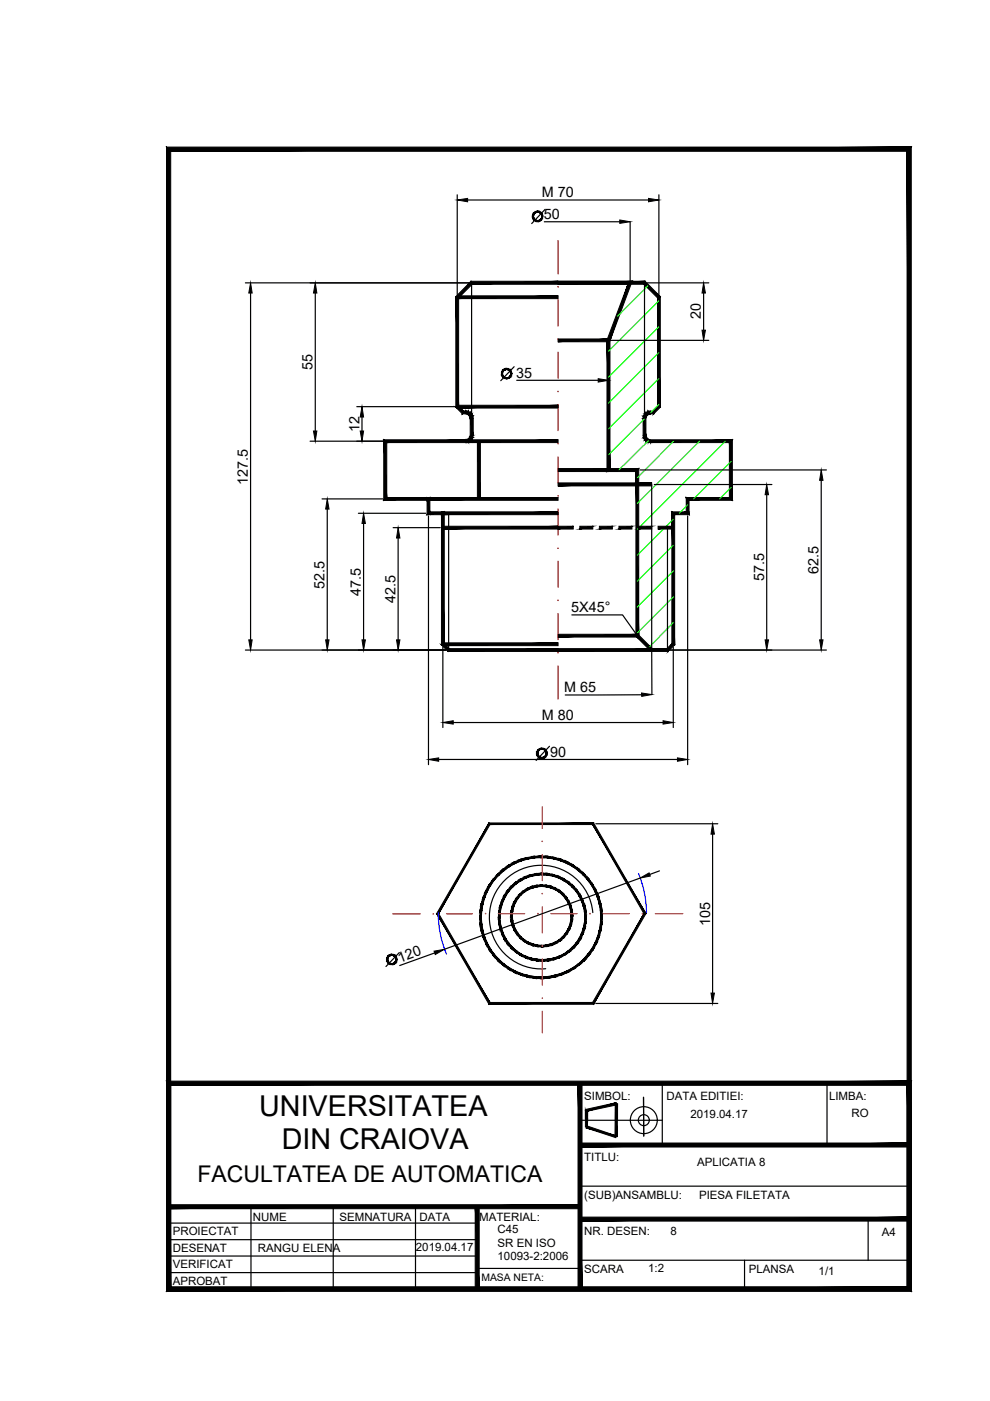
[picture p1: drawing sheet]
<svg xmlns="http://www.w3.org/2000/svg" width="210mm" height="297mm" viewBox="0 0 210 297" stroke-linecap="round" stroke-linejoin="round" font-family="sans-serif">
<!-- layer: 0 -->
<g fill="#000" stroke="#000" stroke-width=".21">
<path d="M96.9 42.4l2.2-.3v.7zM131.4 46.6l2.2 .4-2.2 .4zM137.5 42.1l2.2 .3-2.2 .4zM53.1 60l.4 2.1h-.8zM66.8 60l.4 2.1h-.7zM149.2 60l.4 2.1h-.8zM148.8 70h.8l-.4 2.2zM66.5 91.4h.7l-.4 2.1zM76.4 91.4h.7l-.3 2.1zM76.8 86.2l.3 2.2h-.7zM126.8 80.3l2.2 .3-2.2 .4zM69.4 105.8l.4 2.1h-.8z"/>
<path d="M77.1 108.8l.4 2.2h-.7zM84.4 111.9l.4 2.2h-.7zM162.6 102.7l.3 2.2h-.7zM174.1 99.6l.4 2.2h-.7zM52.7 135.7h.8l-.4 2.1zM69 135.7h.8l-.4 2.1zM76.8 135.7h.7l-.4 2.1zM84.1 135.7h.7l-.4 2.1zM162.2 135.7h.7l-.3 2.1zM173.8 135.7h.7l-.4 2.1zM93.9 153.2l2.2-.4v.7zM136 146.9l2.2 .4-2.1 .3z"/>
<path d="M140.6 152.8l2.1 .4-2.1 .3zM90.8 161l2.2-.3v.7zM143.6 160.7l2.2 .3-2.2 .4zM151.1 174.7l.4 2.2h-.8zM135.7 186.2l1.9-1.1 .3 .6zM92 201.7l2.2-.4-1.9 1.1zM150.7 210.6h.8l-.4 2.2z"/>
<path d="M115.1 45.9l-.1 .4-.2-.1zM114.9 45.9l-.1 .3 .3-.3zM115 45.5l.1 .4h-.2zM114.8 45.5l.1 .4 .1-.4zM114.8 45.1l.2 .4h-.2zM114.6 45.2l.2 .3v-.4zM114.4 44.9l.4 .2-.2 .1zM114.4 44.9l-.1 .2 .3 .1zM114 44.8l.4 .1-.1 .2zM114 44.8v.2l.3 .1zM113.6 44.9l.4-.1v.2zM113.6 44.9l.1 .2 .3-.1zM113.2 45.1l.4-.2 .1 .2zM113.2 45.1l.2 .1 .3-.1zM113.2 45.1l.2 .1-.4 .3zM113 45.5h.2l.2-.3zM113 45.5h.2l-.3 .4zM113.2 45.5l-.3 .4h.2zM112.9 45.9h.2l-.1 .4zM113.1 45.9l-.1 .4 .2-.1zM113 46.3l.2-.1v.4zM113.2 46.2v.4l.2-.1zM113.2 46.6l.2-.1 .2 .4zM113.4 46.5l.2 .4 .1-.2zM113.7 46.7l.3 .3-.4-.1zM113.7 46.7l.3 .3v-.2zM114 46.8l.4 .1-.4 .1zM114 46.8l.4 .1-.1-.2zM114.3 46.7l.5-.1-.4 .3zM114.3 46.7l.5-.1-.2-.1zM114.6 46.5l.4-.2-.2 .3zM114.8 46.2l-.2 .3 .4-.2z"/>
<path d="M118.3 59.6v.7l18.5-.7zM118.3 60.3l18.5-.7-.3 .7zM136.8 59.6l-.3 .7 3.5 2.6zM136.5 60.3l3.5 2.6-.6 .2zM139.4 63.1l.6 23.2v-23.4zM139.4 63.1l.6 23.2-.6-.2zM139.4 86.1l-.8 1.6 1.4-1.4zM138.3 87.2l1.1-1.1-.8 1.6zM138.3 87.2l-.4 .5h.7zM137.9 87.2h.4l-.4 .5z"/>
<path d="M118.3 59.6v.7l15.7-.7zM118.3 60.3l15.7-.7-.9 .7zM133.1 60.3l-3.8 11.9 4.7-12.6zM133.1 60.3l-3.8 11.9-.6-.1zM128.7 72.1l.6 27.2v-27.1zM128.7 72.1l.6 27.2-.6 .7zM129.3 99.3l-.6 .7 6.7-.7zM128.7 100l6.7-.7-.6 .7zM135.4 99.3l-.6 .7 .6 34.6zM134.8 100l.6 34.6-.6 .3zM134.8 134.9l3.6 2.7-3-3zM134.8 134.9l3.6 2.7-.4 .4z"/>
<path d="M96.9 62.7v.6l21.4-.6zM96.9 63.3l21.4-.6v.6z"/>
<path d="M108.2 79.5l.3-.3-.1 .4zM108.3 79.2l-.1 .3 .3-.3zM108.4 78.8l.1 .4h-.2zM108.2 78.9l.1 .3 .1-.4zM108.2 78.4l.2 .4-.2 .1zM108.2 78.4l-.2 .2 .2 .3zM107.8 78.2l.4 .2-.2 .2zM107.8 78.2l-.1 .2 .3 .2zM107.4 78.1l.4 .1-.1 .2zM107.4 78.1v.2l.3 .1zM107 78.2l.4-.1v.2zM107 78.2l.1 .2 .3-.1zM106.6 78.4l.4-.2 .1 .2zM106.6 78.4l.2 .2 .3-.2zM106.6 78.4l.2 .2-.4 .2zM106.4 78.8l.2 .1 .2-.3zM106.4 78.8l.2 .1-.3 .3zM106.6 78.9l-.3 .3h.3zM106.3 79.2h.3l-.2 .4zM106.6 79.2l-.2 .4 .2-.1zM106.4 79.6l.2-.1v.5zM106.6 79.5v.5l.2-.2zM106.6 80l.2-.2 .2 .4zM106.8 79.8l.2 .4 .1-.2zM107.1 80l.3 .3-.4-.1zM107.1 80l.3 .3v-.2zM107.4 80.1l.4 .1-.4 .1zM107.4 80.1l.4 .1-.1-.2zM107.7 80h.5l-.4 .2zM107.7 80h.5l-.2-.2zM108 79.8l.4-.2-.2 .4zM108.2 79.5l-.2 .3 .4-.2z"/>
<path d="M100.1 60.3h18.2v-.7zM99.9 59.6h18.4l-18.2 .7zM99.9 59.6l-2.7 3.5 2.9-2.8zM99.9 59.6l-2.7 3.5-.6-.2zM96.6 62.9l.6 23.2v-23zM96.6 62.9l.6 23.2-.6 .2zM96.6 86.3l1.7 .9-1.1-1.1zM96.6 86.3l1.7 .9-.3 .5zM98.3 87.2l-.3 .5 .8-.5zM98 87.7l.8-.5v.5z"/>
<path d="M118.3 72.5h10.7v-.6zM118.3 71.9h10.7l-10.7 .6z"/>
<path d="M96.9 85.9v.6l21.4-.6zM96.9 86.5l21.4-.6v.6z"/>
<path d="M98.8 93.2l.5 .6h-.5zM98.8 93.2l.5 .6-.2-.6zM99.1 93.2l.6 .4-.4 .2zM99.1 93.2l.6 .4-.4-.5zM99.3 93.1l.7 .1-.3 .4zM99.5 92.9l-.2 .2 .7 .1zM99.5 92.9l.7-.1-.2 .4zM99.7 92.6l-.2 .3 .7-.1zM99.7 92.6l.6-.3-.1 .5zM99.7 92.3v.3l.6-.3z"/>
<path d="M82 93.8h16.8v-.6zM81.4 93.2h17.4l-16.8 .6zM81.4 93.2l.6 12.3v-11.7zM81.4 93.2l.6 12.3-.6 .6zM81.4 106.1l9.7-.6h-9.1zM81.4 106.1l9.7-.6-.5 .6zM91.1 105.5l-.5 .6 .5 2.4zM90.6 106.1l.5 2.4-.5 .6zM91.1 108.5l-.5 .6 3.6-.6zM90.6 109.1l3.6-.6-.6 .6zM94.2 108.5l-.6 .6 .6 27.4zM93.6 109.1l.6 27.4-.6 .2zM93.6 136.7l1.6 .8-1-1zM93.6 136.7l1.6 .8-.2 .6zM95.2 137.5l-.2 .6 23.3-.6zM95 138.1l23.3-.6v.6z"/>
<path d="M98.8 93.2v.6l19.5-.6zM98.8 93.8l19.5-.6v.6z"/>
<path d="M99.7 88.7l.5-.5 .1 .5zM99.7 88.4v.3l.5-.5zM100 87.8l.2 .4-.5 .2zM99.5 88.1l.2 .3 .3-.6zM99.7 87.4l.3 .4-.5 .3zM99.7 87.4l-.4 .5 .2 .2zM99.3 87.2l.4 .2-.4 .5zM99.3 87.2l-.2 .6 .2 .1zM98.8 87.2h.5l-.2 .6zM98.8 87.2v.5l.3 .1z"/>
<path d="M99.7 88.7l.6 3.6v-3.6zM99.7 88.7l.6 3.6h-.6z"/>
<path d="M101.2 93.5l.7 12.3v-12.3zM101.2 93.5l.7 12.3h-.7z"/>
<path d="M118.3 100h10.7v-.7zM118.3 99.3h10.7l-10.7 .7z"/>
<path d="M136.4 92.3h.5l-.5 .5zM136.4 92.8l.6-.2-.1-.3zM136.4 92.8l.6-.2-.3 .6zM137 92.6l-.3 .6 .4-.3zM136.7 93.2l.4-.3-.2 .7zM137.1 92.9l-.2 .7 .4-.5zM137.3 93.1l.1 .7-.5-.2zM137.3 93.1l.1 .7 .2-.6zM137.6 93.2l.3 .6h-.5zM137.6 93.2l.3 .6v-.6z"/>
<path d="M136.4 88.7l.5 3.6v-3.6zM136.4 88.7l.5 3.6h-.5z"/>
<path d="M137.4 87.2h.5v.5zM137.4 87.2l.2 .6 .3-.1zM136.9 87.4l.5-.2 .2 .6zM136.9 87.4l.4 .5 .3-.1zM136.9 87.4l.4 .5-.6-.1zM136.7 87.8l.4 .3 .2-.2zM136.7 87.8l.4 .3-.7 .1zM136.4 88.2l.6 .2 .1-.3zM136.4 88.2l.6 .2-.6 .3zM136.4 88.7h.5l.1-.3z"/>
<path d="M137.9 93.2v.6l17.4-.6zM137.9 93.8l17.4-.6-.7 .6zM154.6 93.8l.7 12.3v-12.9zM154.6 93.8l.7 12.3-.7-.6zM146.1 106.1h9.2l-.7-.6zM145.5 105.5h9.1l-8.5 .6zM145.5 105.5l.6 3.6v-3zM145.5 105.5l.6 3.6-.6-.6zM143 109.1h3.1l-.6-.6zM142.5 108.5h3l-2.5 .6zM142.5 108.5l.5 28.2v-27.6zM142.5 108.5l.5 28.2-.5-.2zM142.5 136.5l-.9 1.6 1.4-1.4zM142.5 136.5l-.9 1.6-.2-.6zM118.3 138.1h23.3l-.2-.6zM118.3 137.5h23.1l-23.1 .6z"/>
<path d="M90.8 105.5v.6l27.5-.6zM90.8 106.1l27.5-.6v.6z"/>
<path d="M93.9 108.5v.6l24.4-.6zM93.9 109.1l24.4-.6v.6z"/>
<path d="M118.3 102.4v.6l19.9-.6zM118.3 103l19.9-.6v.6z"/>
<path d="M118.3 112.2h3.2v-.6zM118.3 111.6h3.2l-3.2 .6zM93.9 112.2h24.4v-.6zM93.9 111.6h24.4l-24.4 .6z"/>
<path d="M122.9 111.6v.6l2.8-.6zM122.9 112.2l2.8-.6v.6z"/>
<path d="M127.1 111.6v.6l2.7-.6zM127.1 112.2l2.7-.6v.6z"/>
<path d="M131.2 111.6v.6l2.8-.6zM131.2 112.2l2.8-.6v.6z"/>
<path d="M135.4 111.6v.6l2.8-.6zM135.4 112.2l2.8-.6v.6z"/>
<path d="M139.5 111.6v.6l3.2-.6zM139.5 112.2l3.2-.6v.6z"/>
<path d="M93.9 136.3v.6l24.4-.6zM93.9 136.9l24.4-.6v.6z"/>
<path d="M118.3 135.1h16.8v-.6zM118.3 134.5h16.8l-16.8 .6z"/>
<path d="M103.7 174.5l-10.7 19.2 10.9-18.9zM103.7 174.5l-10.7 19.2h-.4zM92.6 193.7l11.3 18.8-10.9-18.8zM92.6 193.7l11.3 18.8-.2 .4zM103.9 212.5l-.2 .4 21.9-.4zM103.7 212.9l21.9-.4 .3 .4zM136.5 193.7l-10.9 18.8 .3 .4zM136.5 193.7h.4l-11 19.2zM125.6 174.8l10.9 18.9h.4zM125.9 174.5l11 19.2-11.3-18.9zM103.9 174.8h21.7l.3-.3zM103.7 174.5h22.2l-22 .3z"/>
<path d="M116 159.7l-.1 .4-.2-.1zM115.8 159.7l-.1 .3 .3-.3zM115.9 159.3l.1 .4h-.2zM115.7 159.4l.1 .3 .1-.4zM115.7 158.9l.2 .4-.2 .1zM115.7 158.9l-.2 .2 .2 .3zM115.3 158.7l.4 .2-.2 .2zM115.3 158.7l-.1 .2 .3 .2zM114.9 158.7h.4l-.1 .2zM114.9 158.7v.2h.3zM114.5 158.7h.4v.2zM114.5 158.7l.1 .2h.3zM114.1 158.9l.4-.2 .1 .2zM114.1 158.9l.2 .2 .3-.2zM114.1 158.9l.2 .2-.4 .2zM113.9 159.3l.2 .1 .2-.3zM113.9 159.3l.2 .1-.3 .3zM114.1 159.4l-.3 .3h.2zM113.8 159.7h.2l-.1 .4zM114 159.7l-.1 .4 .2-.1zM113.9 160.1l.2-.1v.5zM114.1 160v.5l.2-.2zM114.1 160.5l.2-.2 .2 .4zM114.3 160.3l.2 .4 .1-.2zM114.6 160.5l.3 .3-.4-.1zM114.6 160.5l.3 .3v-.2zM114.9 160.6l.4 .1-.4 .1zM114.9 160.6l.4 .1-.1-.2zM115.2 160.5h.5l-.4 .2zM115.2 160.5h.5l-.2-.2zM115.5 160.3l.4-.2-.2 .4zM115.7 160l-.2 .3 .4-.2z"/>
<path d="M121.5 194.2l-.1 1h-.4zM121.1 194.2l-.1 1 .5-1zM121.4 193.2l.1 1h-.4zM121 193.2l.1 1 .3-1zM121.1 192.1l.3 1.1h-.4zM120.8 192.3l.2 .9 .1-1.1zM120.7 191.2l.4 .9-.3 .2zM120.4 191.4l.4 .9-.1-1.1zM120.2 190.3l.5 .9-.3 .2zM119.9 190.5l.5 .9-.2-1.1zM119.5 189.5l.7 .8-.3 .2zM119.3 189.8l.6 .7-.4-1zM118.7 188.8l.8 .7-.2 .3zM118.7 188.8l-.2 .3 .8 .7zM117.9 188.3l.8 .5-.2 .3zM117.9 188.3l-.2 .3 .8 .5zM116.9 187.9l1 .4-.2 .3zM116.9 187.9l-.1 .4 .9 .3zM115.9 187.7l1 .2-.1 .4zM115.9 187.7l-.1 .3 1 .3zM114.9 187.6l1 .1-.1 .3zM114.9 187.6v.3l.9 .1zM113.8 187.7l1.1-.1v.3zM113.8 187.7l.1 .3 1-.1zM112.8 187.9l1-.2 .1 .3zM112.8 187.9l.1 .4 1-.3zM111.8 188.3l1-.4 .1 .4zM111.8 188.3l.2 .3 .9-.3zM111 188.8l.8-.5 .2 .3zM111 188.8l.2 .3 .8-.5zM110.2 189.5l.8-.7 .2 .3zM110.2 189.5l.2 .3 .8-.7zM110.2 189.5l.2 .3-.9 .5zM109.5 190.3l.3 .2 .6-.7zM109.5 190.3l.3 .2-.8 .7zM109 191.2l.3 .2 .5-.9zM109 191.2l.3 .2-.7 .7zM109.3 191.4l-.7 .7 .3 .2zM108.6 192.1l.3 .2-.6 .9zM108.9 192.3l-.6 .9h.4zM108.3 193.2h.4l-.5 1zM108.7 193.2l-.5 1h.4zM108.2 194.2h.4l-.3 1zM108.6 194.2l-.3 1h.4zM108.3 195.2h.4l-.1 1zM108.7 195.2l-.1 1 .3-.1zM108.6 196.2l.3-.1 .1 1.1zM108.9 196.1l.1 1.1 .3-.2zM109 197.2l.3-.2 .2 1.1zM109.3 197l.2 1.1 .3-.2zM109.5 198.1l.3-.2 .4 1zM109.8 197.9l.4 1 .2-.3zM110.2 198.9l.2-.3 .6 .9zM110.4 198.6l.6 .9 .2-.3zM111.2 199.2l.6 .9-.8-.6zM111.2 199.2l.6 .9 .2-.3zM112 199.8l.8 .7-1-.4zM112 199.8l.8 .7 .1-.4zM112.9 200.1l.9 .6-1-.2zM112.9 200.1l.9 .6 .1-.4zM113.9 200.3l1 .5-1.1-.1zM113.9 200.3l1 .5v-.4zM114.9 200.4l1 .3-1 .1zM114.9 200.4l1 .3-.1-.4zM115.8 200.3l1.1 .2-1 .2zM115.8 200.3l1.1 .2-.1-.4zM116.8 200.1h1.1l-1 .4zM116.8 200.1h1.1l-.2-.3zM117.7 199.8l1-.3-.8 .6zM117.7 199.8l1-.3-.2-.3zM118.5 199.2l1-.3-.8 .6zM118.5 199.2l1-.3-.2-.3zM119.3 198.6l.9-.5-.7 .8zM119.9 197.9l-.6 .7 .9-.5zM119.9 197.9l.8-.7-.5 .9zM120.4 197l-.5 .9 .8-.7zM121.1 196.2l-.4 1-.3-.2zM120.8 196.1l-.4 .9 .7-.8zM121.4 195.2l-.3 1-.3-.1zM121 195.2l-.2 .9 .6-.9z"/>
<path d="M124.3 194.5l-.1 1.2h-.3zM124 194.5l-.1 1.2 .4-1.2zM124.2 193.2l.1 1.3h-.3zM123.9 193.3l.1 1.2 .2-1.3zM124 192.1l.2 1.1-.3 .1zM123.7 192.1l.2 1.2 .1-1.2zM123.6 190.9l.4 1.2h-.3zM123.3 191l.4 1.1-.1-1.2zM123.1 189.8l.5 1.1-.3 .1zM122.8 190l.5 1-.2-1.2zM122.4 188.8l.7 1-.3 .2zM122.1 189l.7 1-.4-1.2zM121.6 187.9l.8 .9-.3 .2zM121.3 188.1l.8 .9-.5-1.1zM120.7 187.1l.9 .8-.3 .2zM120.7 187.1l-.2 .3 .8 .7zM119.7 186.4l1 .7-.2 .3zM119.7 186.4l-.2 .3 1 .7zM118.6 185.8l1.1 .6-.2 .3zM118.6 185.8l-.2 .4 1.1 .5zM117.4 185.4l1.2 .4-.2 .4zM117.4 185.4l-.1 .4 1.1 .4zM116.2 185.2l1.2 .2-.1 .4zM116.2 185.2v.4l1.1 .2zM115 185.1l1.2 .1v.4zM115 185.1v.4l1.2 .1zM113.8 185.2l1.2-.1v.4zM113.8 185.2v.4l1.2-.1zM112.6 185.4l1.2-.2v.4zM112.6 185.4l.1 .4 1.1-.2zM111.4 185.8l1.2-.4 .1 .4zM111.4 185.8l.1 .4 1.2-.4zM110.3 186.4l1.1-.6 .1 .4zM110.3 186.4l.2 .3 1-.5zM109.3 187.1l1-.7 .2 .3zM109.3 187.1l.2 .3 1-.7zM108.4 187.9l.9-.8 .2 .3zM108.4 187.9l.3 .2 .8-.7zM108.4 187.9l.3 .2-1.1 .7zM107.6 188.8l.3 .2 .8-.9zM107.6 188.8l.3 .2-1 .8zM106.9 189.8l.3 .2 .7-1zM106.9 189.8l.3 .2-.8 .9zM107.2 190l-.8 .9 .3 .1zM106.4 190.9l.3 .1-.7 1.1zM106.7 191l-.7 1.1h.3zM106 192.1h.3l-.6 1.1zM106.3 192.1l-.6 1.1 .4 .1zM105.7 193.2l.4 .1-.4 1.2zM106.1 193.3l-.4 1.2h.3zM105.7 194.5h.3l-.3 1.2zM106 194.5l-.3 1.2h.4zM105.7 195.7h.4l-.1 1.2zM106.1 195.7l-.1 1.2 .3-.1zM106 196.9l.3-.1 .1 1.3zM106.3 196.8l.1 1.3 .3-.2zM106.4 198.1l.3-.2 .2 1.3zM106.7 197.9l.2 1.3 .3-.2zM106.9 199.2l.3-.2 .4 1.2zM107.2 199l.4 1.2 .3-.3zM107.6 200.2l.3-.3 .5 1.2zM107.9 199.9l.5 1.2 .3-.3zM108.4 201.1l.3-.3 .6 1.1zM108.7 200.8l.6 1.1 .2-.3zM109.5 201.6l.8 1-1-.7zM109.5 201.6l.8 1 .2-.3zM110.5 202.3l.9 .8-1.1-.5zM110.5 202.3l.9 .8 .1-.3zM111.5 202.8l1.1 .7-1.2-.4zM111.5 202.8l1.1 .7 .1-.4zM112.7 203.1l1.1 .6-1.2-.2zM112.7 203.1l1.1 .6v-.3zM113.8 203.4l1.2 .4-1.2-.1zM113.8 203.4l1.2 .4v-.4zM115 203.4l1.2 .3-1.2 .1zM115 203.4l1.2 .3v-.3zM116.2 203.4l1.2 .1-1.2 .2zM116.2 203.4l1.2 .1-.1-.4zM117.3 203.1h1.3l-1.2 .4zM117.3 203.1h1.3l-.2-.3zM118.4 202.8l1.3-.2-1.1 .5zM118.4 202.8l1.3-.2-.2-.3zM119.5 202.3l1.2-.4-1 .7zM119.5 202.3l1.2-.4-.2-.3zM120.5 201.6l1.1-.5-.9 .8zM120.5 201.6l1.1-.5-.3-.3zM121.3 200.8l1.1-.6-.8 .9zM122.1 199.9l-.8 .9 1.1-.6zM122.1 199.9l1-.7-.7 1zM122.8 199l-.7 .9 1-.7zM123.6 198.1l-.5 1.1-.3-.2zM123.3 197.9l-.5 1.1 .8-.9zM124 196.9l-.4 1.2-.3-.2zM123.7 196.8l-.4 1.1 .7-1zM124.2 195.7l-.2 1.2-.3-.1zM123.9 195.7l-.2 1.1 .5-1.1z"/>
<path d="M127.7 194.5l-.1 1.4h-.3zM127.3 194.5v1.4l.4-1.4zM127.6 193l.1 1.5h-.4zM127.3 193.1v1.4l.3-1.5zM127.4 191.6l.2 1.4-.3 .1zM127 191.7l.3 1.4 .1-1.5zM127 190.2l.4 1.4-.4 .1zM126.7 190.3l.3 1.4v-1.5zM126.4 188.8l.6 1.4-.3 .1zM126.1 189l.6 1.3-.3-1.5zM125.7 187.6l.7 1.2-.3 .2zM125.4 187.7l.7 1.3-.4-1.4zM124.9 186.4l.8 1.2-.3 .1zM124.6 186.6l.8 1.1-.5-1.3zM123.9 185.3l1 1.1-.3 .2zM123.9 185.3l-.2 .2 .9 1.1zM122.8 184.3l1.1 1-.2 .2zM122.8 184.3l-.2 .3 1.1 .9zM121.6 183.5l1.2 .8-.2 .3zM121.6 183.5l-.1 .3 1.1 .8zM120.4 182.7l1.2 .8-.1 .3zM120.4 182.7l-.2 .4 1.3 .7zM119 182.2l1.4 .5-.2 .4zM119 182.2l-.1 .3 1.3 .6zM117.6 181.8l1.4 .4-.1 .3zM117.6 181.8l-.1 .3 1.4 .4zM116.2 181.6l1.4 .2-.1 .3zM116.2 181.6l-.1 .3 1.4 .2zM114.7 181.5l1.5 .1-.1 .3zM114.7 181.5v.3l1.4 .1zM113.2 181.6l1.5-.1v.3zM113.2 181.6l.1 .3 1.4-.1zM111.8 181.8l1.4-.2 .1 .3zM111.8 181.8l.1 .3 1.4-.2zM110.4 182.2l1.4-.4 .1 .3zM110.4 182.2l.1 .3 1.4-.4zM109.1 182.7l1.3-.5 .1 .3zM109.1 182.7l.1 .4 1.3-.6zM107.8 183.5l1.3-.8 .1 .4zM107.8 183.5l.2 .3 1.2-.7zM106.6 184.3l1.2-.8 .2 .3zM106.6 184.3l.2 .3 1.2-.8zM105.5 185.3l1.1-1 .2 .3zM105.5 185.3l.3 .2 1-.9zM105.5 185.3l.3 .2-1.2 .9zM104.6 186.4l.2 .2 1-1.1zM104.6 186.4l.2 .2-1.1 1zM103.7 187.6l.3 .1 .8-1.1zM103.7 187.6l.3 .1-1 1.1zM104 187.7l-1 1.1 .3 .2zM103 188.8l.3 .2-.9 1.2zM103.3 189l-.9 1.2 .4 .1zM102.4 190.2l.4 .1-.8 1.3zM102.8 190.3l-.8 1.3 .4 .1zM102 191.6l.4 .1-.6 1.3zM102.4 191.7l-.6 1.3 .4 .1zM101.8 193l.4 .1-.5 1.4zM102.2 193.1l-.5 1.4h.4zM101.7 194.5h.4l-.3 1.4zM102.1 194.5l-.3 1.4h.4zM101.8 195.9h.4l-.2 1.5zM102.2 195.9l-.2 1.5 .4-.1zM102 197.4l.4-.1v1.5zM102.4 197.3v1.5l.4-.1zM102.4 198.8l.4-.1 .2 1.4zM102.8 198.7l.2 1.4 .3-.1zM103 200.1l.3-.1 .4 1.4zM103.3 200l.4 1.4 .3-.2zM103.7 201.4l.3-.2 .6 1.4zM104 201.2l.6 1.4 .2-.3zM104.6 202.6l.2-.3 .7 1.4zM104.8 202.3l.7 1.4 .3-.3zM105.8 203.4l.8 1.2-1.1-.9zM105.8 203.4l.8 1.2 .2-.2zM106.6 204.6l.2-.2 1 1.1zM106.8 204.4l1 1.1 .2-.3zM108 205.2l1.1 1-1.3-.7zM108 205.2l1.1 1 .1-.3zM109.2 205.9l1.2 .8-1.3-.5zM109.2 205.9l1.2 .8 .1-.3zM110.5 206.4l1.3 .8-1.4-.5zM110.5 206.4l1.3 .8 .1-.4zM111.9 206.8l1.3 .6-1.4-.2zM111.9 206.8l1.3 .6 .1-.4zM113.3 207l1.4 .5-1.5-.1zM113.3 207l1.4 .5v-.4zM114.7 207.1l1.5 .3-1.5 .1zM114.7 207.1l1.5 .3-.1-.4zM116.1 207l1.5 .2-1.4 .2zM116.1 207l1.5 .2-.1-.4zM117.5 206.8l1.5-.1-1.4 .5zM117.5 206.8l1.5-.1-.1-.3zM118.9 206.4l1.5-.2-1.4 .5zM118.9 206.4l1.5-.2-.2-.3zM120.2 205.9l1.4-.4-1.2 .7zM120.2 205.9l1.4-.4-.1-.3zM121.5 205.2l1.3-.6-1.2 .9zM121.5 205.2l1.3-.6-.2-.2zM122.6 204.4l1.3-.7-1.1 .9zM122.6 204.4l1.3-.7-.2-.3zM123.7 203.4l1.2-.8-1 1.1zM124.6 202.3l-.9 1.1 1.2-.8zM124.6 202.3l1.1-.9-.8 1.2zM125.4 201.2l-.8 1.1 1.1-.9zM126.4 200.1l-.7 1.3-.3-.2zM126.1 200l-.7 1.2 1-1.1zM127 198.8l-.6 1.3-.3-.1zM126.7 198.7l-.6 1.3 .9-1.2zM127.4 197.4l-.4 1.4-.3-.1zM127 197.3l-.3 1.4 .7-1.3zM127.6 195.9l-.2 1.5-.4-.1zM127.3 195.9l-.3 1.4 .6-1.4z"/>
<path d="M83.9 203.7l.3-.3-.1 .4zM83.9 203.4v.3l.3-.3zM84.1 203l.1 .4h-.3zM83.9 203.1v.3l.2-.4zM83.9 202.6l.2 .4-.2 .1zM83.9 202.6l-.2 .2 .2 .3zM83.5 202.4l.4 .2-.2 .2zM83.5 202.4l-.1 .2 .3 .2zM83.1 202.3l.4 .1-.1 .2zM83.1 202.3v.3h.3zM82.6 202.4l.5-.1v.3zM82.6 202.4l.1 .2h.4zM82.3 202.6l.3-.2 .1 .2zM82.3 202.6l.2 .2 .2-.2zM82.3 202.6l.2 .2-.4 .2zM82.1 203l.2 .1 .2-.3zM82.1 203l.2 .1-.3 .3zM82.3 203.1l-.3 .3h.2zM82 203.4h.2l-.1 .4zM82.2 203.4l-.1 .4 .2-.1zM82.1 203.8l.2-.1v.5zM82.3 203.7v.5l.2-.2zM82.3 204.2l.2-.2 .1 .4zM82.5 204l.1 .4 .1-.2zM82.7 204.2l.4 .3-.5-.1zM82.7 204.2l.4 .3v-.2zM83.1 204.3l.4 .1-.4 .1zM83.1 204.3l.4 .1-.1-.2zM83.4 204.2h.5l-.4 .2zM83.4 204.2h.5l-.2-.2zM83.7 204l.4-.2-.2 .4zM83.9 203.7l-.2 .3 .4-.2z"/>
<path d="M124.1 235.4v1.8h.5zM124.1 235.4h.5v1.8z"/>
<path d="M124.3 235.2l.1 .4 6.2-1.8zM124.4 235.6l6.2-1.8 .2 .5z"/>
<path d="M124.4 238.7l-.2 .4 6.5 1.7zM124.2 239.1l6.5 1.7-.1 .4z"/>
<path d="M124.1 235.4l.4 3.5 .1-3.5zM124.1 235.4l.4 3.5h-.4z"/>
<path d="M130.5 234v3.5h.4zM130.5 234h.4v3.5z"/>
<path d="M130.5 234l.4 7v-7zM130.5 234l.4 7h-.5z"/>
<path d="M35.7 255.4v.9l87.3-.9zM35.7 256.3l87.3-.9v.9z"/>
<path d="M123 243.2h69.8v-.9zM123 242.3h69.8l-69.8 .9z"/>
<path d="M123 258.9h69.8v-.9zM123 258h69.8l-69.8 .9z"/>
<path d="M35.7 272.9v.9l156.6-.9zM35.7 273.8l156.6-.9 .9 .9zM192.3 230.1v42.8l.9 .9zM192.3 230.1l.9-.9v44.6zM36.2 230.1h156.1l.9-.9zM35.3 229.2h157.9l-157 .9zM35.3 229.2l.9 44.1v-43.2zM35.3 229.2l.9 44.1h-.9z"/>
<path d="M36.2 272.9l-.9 .9 157-.9zM35.3 273.8l157-.9 .9 .9zM192.3 32.1v240.8l.9 .9zM192.3 32.1l.9-.9v242.6zM36.2 32.1h156.1l.9-.9zM35.3 31.2h157.9l-157 .9zM35.3 31.2l.9 241.7v-240.8zM35.3 31.2l.9 241.7-.9 .9z"/>
<path d="M100.8 255.8v17.5h.8zM100.8 255.8h.8v17.5z"/>
<path d="M122.6 229.7v43.6h.8zM122.6 229.7h.8v43.6z"/>
</g>
<g fill="none" stroke="#000" stroke-width=".25">
<path d="M52 60h47.4M96.9 41.3v21.2M99.1 42.4h38.4M100 60v28.7M115.4 47h16M115.6 44.4l-2.9 3M136.7 60v28.7M137.2 60h13.1M139.7 41.3v21.2M53.1 62.1v73.6M66.8 62.1v29.3M109 77.8l-2.8 2.9"/>
<path d="M129.5 72.2h20.8M149.2 62.1v7.9M65.7 93.5h32.6M75.6 86.2h20.8M76.8 88.4v3M109.6 80.6h17.2M135.7 99.6h39.5M68.3 105.8h12.9M69.4 107.9v27.8M76 108.8h14.3M77.1 111v24.7M83.4 111.9h9.9"/>
<path d="M84.4 114.1v21.6M90.8 109.4v52.7M95.1 108.8v29M138.2 102.7v35.1l-3.1-3-3.1-4.4h-10.8M138.7 102.7h25M141.5 111.9v25.9M145.8 109.4v52.7M162.6 104.9v30.8M174.1 101.8v33.9M52 137.8h42.6M93.9 137.1v17.1M142.1 137.8h33.1"/>
<path d="M142.7 137.1v17.1M96.1 153.2h44.5M116.5 158.2l-2.8 3M136 147.3h-16.2M93 161h50.6M126.3 174.7h25.9M151.1 176.9v33.7M125.7 193.5a11 11 0 0 0-11.9-10 11 11 0 0 0-10 11.9 11 11 0 0 0 11.9 10M135.7 186.2l-41.5 15.1M139.8 184.6l-2 .8M84.7 202l-2.9 2.9M92.2 202l-7.4 2.7"/>
<path d="M126.3 212.8h25.9M123 229.7h.1M123 237.5h17.4M136.4 232.6l.1 8.3M140.4 229.7v13.1M175.3 229.7v13.1M35.7 259.3h65.5M53.2 255.8v17.5M70.7 255.8v17.5M88.1 255.8v17.5M123 251.5h69.8M184.1 258.5v8.7"/>
<path d="M35.7 273.3h.1M35.7 269.8h65.5M35.7 266.3h65.5M35.7 262.8h65.5M101.2 268.9h21.8M123 267.2h69.8M157.9 267.2v6.1"/>
<circle cx="136.5" cy="237.5" r="2.86"/>
<circle cx="136.5" cy="237.5" r="1.16"/>
</g>
<!-- layer: COTE -->
<path d="M92.9 193.5a22.1 22.1 0 0 0 1.8 8.8M135.4 185.2a22.1 22.1 0 0 1 1.7 8.2" fill="none" stroke="#00f" stroke-width=".25"/>
<!-- layer: AXA -->
<g fill="none" stroke="#f00" stroke-width=".25">
<path d="M118.3 51v7.1M118.3 63.6v5.5M118.3 74.7v5.5M118.3 85.8v5.5M118.3 96.8v5.6M118.3 107.9v5.5M118.3 119v5.5M118.3 130.1v5.5M118.3 141.2v7M115 171.1v4.5M83.3 193.7h5.8M94.7 193.7h5.5"/>
<path d="M105.7 193.7h5.6M115 181.2v5.5M115 192.3v5.5M116.8 193.7h5.5M127.9 193.7h5.5M138.9 193.7h5.9M115 203.3v5.6M115 214.4v4.6"/>
</g>
<g fill="#f00" stroke="#f00" stroke-width=".21">
<path d="M136.1 193.7h.2z"/>
<path d="M125 193.7h.2z"/>
<path d="M114.9 200.6h.2z"/>
<path d="M118.2 138.4h.2z"/>
<path d="M118.3 127.2v.2z"/>
<path d="M118.2 94.1h.2z"/>
<path d="M118.2 83h.2z"/>
<path d="M118.2 71.9h.2z"/>
<circle cx="114.1" cy="193.7" r=".07"/>
<circle cx="103" cy="193.7" r=".07"/>
<circle cx="91.9" cy="193.7" r=".07"/>
<circle cx="115" cy="178.4" r=".07"/>
<circle cx="115" cy="189.5" r=".07"/>
<circle cx="115" cy="211.6" r=".07"/>
<circle cx="118.3" cy="116.2" r=".07"/>
<circle cx="118.3" cy="105.1" r=".07"/>
<circle cx="118.3" cy="60.8" r=".07"/>
</g>
<!-- layer: HASURA -->
<g fill="none" stroke="#0f0" stroke-width=".25">
<path d="M137.3 60.6l-6.4 6.5M139.7 63.8l-10.7 10.7M139.7 69.3l-10.7 10.7M139.7 74.7l-10.7 10.8M136.7 88.8l-7.7 7.6M137.5 93.5l-6.3 6.1M139.7 80.2l-10.7 10.7M139.7 85.7l-1.7 1.7M142.8 93.5l-7.7 7.8M148.3 93.5l-13.2 13.3M153.8 93.5l-18.7 18.8M155 97.9l-7.9 7.9"/>
<path d="M142.7 110.1l-7.6 7.6M142.7 115.6l-7.6 7.6M145.8 107l-1.8 1.8M155 103.4l-2.4 2.4M142.7 121.1l-7.6 7.6M142.7 126.6l-7.6 7.6M142.7 132l-5.1 5.2"/>
</g>
<!-- layer: 0 -->
<path d="M142.7 111.6v.6" fill="none" stroke="#000" stroke-width=".21"/>
<!-- layer: COTE -->
<path d="M133.6 47v13M138.2 137.8v9.5" fill="none" stroke="#000" stroke-width=".25"/>
<g font-size="6.1">
<text x="54.9" y="236.7">UNIVERSITATEA</text>
<text x="59.7" y="243.7">DIN CRAIOVA</text>
</g>
<text font-size="4.9" x="41.9" y="250.6">FACULTATEA DE AUTOMATICA</text>
<g font-size="3">
<text x="114.9" y="41.8">M 70</text>
<text x="115.3" y="46.4">50</text>
<text x="148.6" y="67.7" transform="rotate(-90 148.6 67.7)">20</text>
<text x="66.3" y="78.5" transform="rotate(-90 66.3 78.5)">55</text>
<text x="109.4" y="80.1">35</text>
<text x="76.2" y="91.7" transform="rotate(-90 76.2 91.7)">12</text>
<text x="52.5" y="102.8" transform="rotate(-90 52.5 102.8)">127.5</text>
<text x="68.8" y="124.8" transform="rotate(-90 68.8 124.8)">52.5</text>
<text x="162" y="123.2" transform="rotate(-90 162 123.2)">57.5</text>
<text x="173.6" y="121.7" transform="rotate(-90 173.6 121.7)">62.5</text>
<text x="76.5" y="126.3" transform="rotate(-90 76.5 126.3)">47.5</text>
<text x="83.9" y="127.8" transform="rotate(-90 83.9 127.8)">42.5</text>
<text x="121.1" y="129.8">5X45°</text>
<text x="119.6" y="146.8">M 65</text>
<text x="114.9" y="152.6">M 80</text>
<text x="116.6" y="160.4">90</text>
<text x="150.5" y="196.3" transform="rotate(-90 150.5 196.3)">105</text>
<text x="84.8" y="204.1" transform="rotate(-20 84.8 204.1)">120</text>
</g>
<g font-size="2.4">
<text x="123.9" y="233.2">SIMBOL:</text>
<text x="141.3" y="233.2">DATA EDITIEI:</text>
<text x="175.8" y="233.2">LIMBA:</text>
<text x="146.4" y="237">2019.04.17</text>
<text x="180.6" y="236.9">RO</text>
<text x="123.9" y="246.2">TITLU:</text>
<text x="147.8" y="247.2">APLICATIA 8</text>
<text x="123.9" y="254.1">(SUB)ANSAMBLU:</text>
<text x="148.2" y="254.2">PIESA FILETATA</text>
<text x="36.6" y="261.9">PROIECTAT</text>
<text x="53.6" y="258.9">NUME</text>
<text x="72" y="258.9">SEMNATURA</text>
<text x="88.9" y="258.9">DATA</text>
<text x="101.6" y="258.9">MATERIAL:</text>
<text x="105.5" y="261.5">C45</text>
<text x="123.9" y="261.9">NR. DESEN:</text>
<text x="142.2" y="261.9">8</text>
<text x="186.9" y="262">A4</text>
<text x="36.6" y="265.5">DESENAT</text>
<text x="36.6" y="268.9">VERIFICAT</text>
<text x="54.7" y="265.5">RANGU ELENA</text>
<text x="88.2" y="265.3">2019.04.17</text>
<text x="105.5" y="264.3">SR EN ISO</text>
<text x="105.5" y="267.1">10093-2:2006</text>
<text x="123.9" y="269.8">SCARA</text>
<text x="137.4" y="269.7">1:2</text>
<text x="158.7" y="269.8">PLANSA</text>
<text x="36.6" y="272.4">APROBAT</text>
<text x="173.6" y="270.3">1/1</text>
</g>
<text font-size="2.2" x="102.1" y="271.6">MASA NETA:</text>
</svg>
